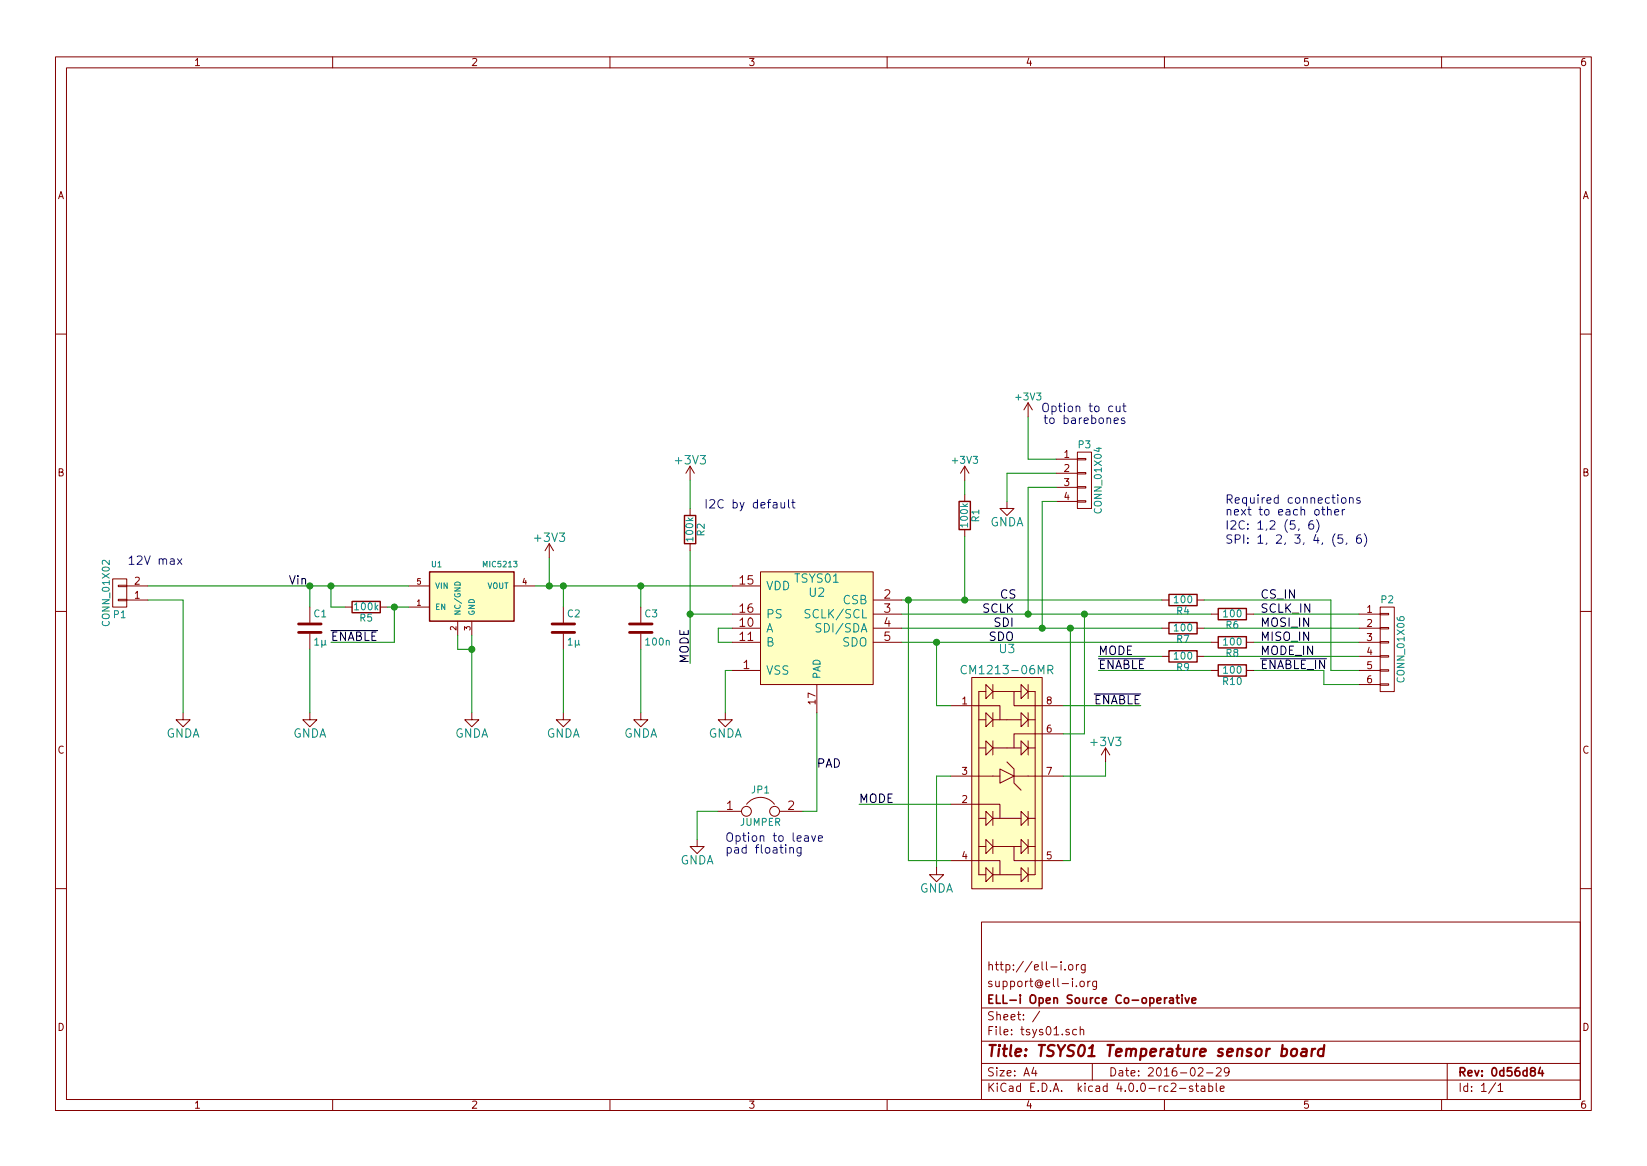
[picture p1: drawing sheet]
<svg xmlns="http://www.w3.org/2000/svg" width="297mm" height="210mm" viewBox="0 0 297 210" stroke-linecap="round" stroke-linejoin="round" font-family="sans-serif">
<g fill="none" stroke="#840000" stroke-width=".18">
<path d="M10 10.3h277v189.9h-277zM12 12.2h273v186.1h-273zM60 10.3v1.9M110 10.3v1.9M160 10.3v1.9M210 10.3v1.9M260 10.3v1.9M10 60.2h2M185.4 72.6v2.6M185.4 72.6l-.7 1.3M185.4 72.6l.8 1.3M285 60.2h2"/>
<path d="M99.1 98l-.8 1.3M99.1 98v2.6M99.1 98l.7 1.3M124.5 84.1l-.8 1.2M124.5 84.1v2.5M124.5 91.7v1.3M124.5 98v1.3M124.5 84.1l.7 1.2M174 84.1v2.5M174 89.1v1.3M174 95.5v1.3M174 84.1l-.8 1.2"/>
<path d="M174 84.1l.8 1.2M181.6 90.4v1.3h1.3l-1.3 1.3-1.3-1.3h1.3M190.5 82.8h3.8M190.5 85.3h3.8M190.5 87.9h3.8M190.5 90.4h3.8M194.3 90.3h1.5v.2h-1.5zM194.3 87.8h1.5v.2h-1.5zM194.3 85.2h1.5v.3h-1.5zM194.3 82.7h1.5v.2h-1.5zM194.3 81.5h2.5v10.2h-2.5zM10 110.3h2"/>
<path d="M20.3 104.4h2.6v5.1h-2.6zM21.3 105.5h1.6v.3h-1.6zM21.3 108.1h1.6v.2h-1.6zM22.9 105.7h3.8M22.9 108.2h3.8M55.9 109.5v2.8M55.9 114.3v2.8M62.2 109.5h1.3M68.6 109.5h1.2M73.7 109.5h3.8M73.7 105.7h3.8M82.5 112v2.5"/>
<path d="M85.1 112v2.5M92.7 105.7h3.8M101.6 109.5v2.8M101.6 114.3v2.8M115.6 109.5v2.8M115.6 114.3v2.8M132.1 105.7h5.1M132.1 110.7h5.1M132.1 113.3h5.1M132.1 115.8h5.1M137.2 103.1h20.3v20.3h-20.3zM157.5 110.7h5.1"/>
<path d="M157.5 113.3h5.1M157.5 115.8h5.1M157.5 108.2h5.1M209.5 113.3h1.3M209.5 118.4h1.3M209.5 108.2h1.3M215.9 113.3h1.3M215.9 118.4h1.3M215.9 108.2h1.3M218.4 110.7h1.3M218.4 115.8h1.3M224.8 110.7h1.3"/>
<path d="M224.8 115.8h1.3M245.1 110.7h3.8M245.1 113.3h3.8M245.1 115.8h3.8M245.1 118.4h3.8M248.9 118.2h1.5v.3h-1.5zM248.9 115.7h1.5v.2h-1.5zM248.9 113.2h1.5v.2h-1.5zM248.9 110.6h1.5v.3h-1.5zM248.9 109.5h2.6v15.2h-2.6zM285 110.3h2M33 128.5v1.3h1.3l-1.3 1.3-1.3-1.3h1.3"/>
<path d="M55.9 128.5v1.3h1.2l-1.2 1.3-1.3-1.3h1.3M85.1 128.5v1.3h1.3l-1.3 1.3-1.3-1.3h1.3M101.6 128.5v1.3h1.3l-1.3 1.3-1.3-1.3h1.3M115.6 128.5v1.3h1.2l-1.2 1.3-1.3-1.3h1.3M130.8 128.5v1.3h1.3l-1.3 1.3-1.3-1.3h1.3M132.1 120.9h5.1M147.3 123.4v5.1M171.4 127.2h8.9v2.6M171.4 139.9h8.9M175.3 122.2h12.7v38.1h-12.7zM176.5 134.9h1.3M176.5 129.8h1.3"/>
<path d="M177.8 133.6l1.3 1.3-1.3 1.2zM177.8 128.5l1.3 1.3-1.3 1.3zM177.8 123.4l1.3 1.3-1.3 1.3zM177.8 124.7h-1.3v33h1.3M179.1 134.9h5M179.1 129.8h5M179.1 124.7h5M179.1 123.4v2.6M179.1 128.5v2.6M179.1 133.6v2.5M180.3 138.7l2.6 1.2-2.6 1.3zM181.6 137.4l1.3 1.3v2.5l1.2 1.3"/>
<path d="M182.9 124.7v2.5h8.9M182.9 139.9h8.9M184.1 133.6l1.3 1.3-1.3 1.2zM184.1 128.5l1.3 1.3-1.3 1.3zM184.1 123.4l1.3 1.3-1.3 1.3zM185.4 124.7h1.3v33h-1.3M185.4 134.9h1.3M185.4 129.8h1.3M185.4 123.4v2.6M185.4 128.5v2.6M185.4 133.6v2.5M191.8 132.3h-8.9v2.6"/>
<path d="M199.4 134.9l-.8 1.2M199.4 134.9v2.5M199.4 134.9l.8 1.2M218.4 120.9h1.3M224.8 120.9h1.3M245.1 120.9h3.8M245.1 123.4h3.8M248.9 123.3h1.5v.3h-1.5zM248.9 120.8h1.5v.2h-1.5zM125.7 151.4v1.2h1.3l-1.3 1.3-1.2-1.3h1.2M129.5 146.3h4.2M134.6 145a3.2 3.2 0 0 1 5.1 0"/>
<path d="M140.6 146.3h4.2M168.9 156.5v1.2h1.3l-1.3 1.3-1.3-1.3h1.3M171.4 145h8.9v2.6M171.4 155.2h8.9v2.5M176.5 152.6h1.3M176.5 147.6h1.3M177.8 156.5l1.3 1.2-1.3 1.3zM177.8 151.4l1.3 1.2-1.3 1.3zM177.8 146.3l1.3 1.3-1.3 1.2zM179.1 157.7h5M179.1 152.6h5M179.1 147.6h5"/>
<path d="M179.1 146.3v2.5M179.1 151.4v2.5M179.1 156.5v2.5M182.9 152.6v2.6h8.9M184.1 156.5l1.3 1.2-1.3 1.3zM184.1 151.4l1.3 1.2-1.3 1.3zM184.1 146.3l1.3 1.3-1.3 1.2zM185.4 152.6h1.3M185.4 147.6h1.3M185.4 146.3v2.5M185.4 151.4v2.5M185.4 156.5v2.5"/>
<path d="M10 160.2h2M177 166.3h108v32h-108zM191.4 173.4v.2M191.4 173.9v1M192.1 174.8v.1M192.8 174.1l.2-.2 .4 .2 .1 .5-.1 .2-.4 .1-.2-.1zM194.1 173.9v1M194.6 173.9l-.5 .3M194.8 177.1l.2-.2 .5 .2 .1 .5-.2 .2-.4 .1-.2-.1zM195.7 173.9v1.4l-.3 .1h-.3M195.7 174l-.4-.1-.3 .3 .1 .6 .2 .1 .4-.1M196.2 176.9v1"/>
<path d="M196.6 176.9l-.4 .3M197.8 176.9l-.1 1.4-.2 .1h-.4M197.8 177l-.5-.1-.2 .3v.6l.2 .1 .5-.1M285 160.2h2M60 198.3v1.9M110 198.3v1.9M160 198.3v1.9M177 194.8h108M177 191.8h108M177 187.8h108M177 181.8h108M186.4 192.5l-.3 1h.9"/>
<path d="M186.8 193v1M187.5 182.3l-1.3 2M194.2 185.7l-.5-.1-.3 .3 .1 .6 .2 .1 .5-.1M194.8 185.7l.2-.1 .4 .1 .1 .9M194.8 185.1v1.5M197 191.8v3M210 198.3v1.9M211.2 195.5l.6-.2 .3 .5-.9 1h.9M212.7 196.3h1.2M215.1 195.9a.37 .37 0 0 0-.6 .1l.1 .3 .5 .1 .1 .1-.3 .3-.4-.1M215.6 195.8h.6M215.8 195.3v1.3l.4 .2"/>
<path d="M216.1 192.7l.6-.2 .3 .5-1 1h1M216.7 195.9h.5l.1 .9M217.3 196.2l-.5 .1-.2 .2 .2 .3 .5-.1M217.6 193.5h1.1M218 195.9l.4-.1 .3 .3-.1 .6h-.6M218 195.3v1.5M219.4 195.3v1.3l.2 .2M219.4 192.7l.6-.2 .2 .5-.9 1h.9M220.1 196.3l.7-.1-.1-.3-.4-.1-.2 .2v.7h.6M221.7 193.2l-.3 .3h-.3l-.3-.3v-.4l.2-.2 .4-.1 .2 .2a1.19 1.19 0 0 1-.2 1.2l-.4 .1M260 198.3v1.9M261 191.8v6.5"/>
<path d="M269.7 195.2l-1.2 2M270.2 195.8l.4-.5v1.5M270.2 196.8h.8"/>
<circle cx="134.6" cy="146.3" r=".89"/>
<circle cx="139.7" cy="146.3" r=".89"/>
</g>
<path d="M212.1 179.9h.6M212.3 179.4v1.3l.4 .2M213.2 179.4v.2M213.2 179.9v1M213.7 179.9l.4 1 .4-1M211 180h.6v.9M211.6 180.3l-.5 .1-.2 .2 .2 .3 .5-.1M215 180.4l.7-.1-.1-.3-.4-.1-.2 .2v.7h.6M277.8 192.5l-.4 1h1M278.2 193v1" fill="none" stroke="#840000" stroke-width=".3"/>
<path d="M233 189.3a.51 .51 0 0 1 .5-.2 .51 .51 0 0 1 .4 .4v.6a.54 .54 0 0 1-.6 .4 .54 .54 0 0 1-.5-.4zM234.8 189.2h.8v1.2M235.7 189.6l-.8 .1a.4 .4 0 0 0-.3 .3 .4 .4 0 0 0 .3 .4l.7-.1M236.7 189.1l-.2 1.3M237.2 189.1a.54 .54 0 0 0-.6 .4M238.8 189.2a.7 .7 0 0 0-1.1 .3v.8l.3 .1 .6-.1M238.8 188.4l-.2 2" fill="none" stroke="#840000" stroke-width=".41"/>
<g fill="#ffffc2" stroke="#ffffc2" stroke-width=".18">
<path d="M77.5 103.1h15.2v8.9h-15.2z"/>
<path d="M175.3 122.2h12.7v38.1h-12.7z"/>
<path d="M137.2 103.1h20.3v20.3h-20.3z"/>
</g>
<path d="M123.4 93h2.1v5h-2.1zM173 90.4h2v5.1h-2zM63.5 108.5h5.1v2h-5.1zM77.5 103.1h15.2v8.9h-15.2zM210.8 107.2h5.1v2h-5.1zM210.8 112.3h5.1v2h-5.1zM210.8 117.3h5.1v2.1h-5.1zM219.7 109.7h5.1v2.1h-5.1zM219.7 114.8h5.1v2h-5.1zM219.7 119.9h5.1v2h-5.1z" fill="none" stroke="#840000" stroke-width=".25"/>
<path d="M82 105.1a.55 .55 0 0 1 .7-.1 .55 .55 0 0 1 .3 .5h-1zM146.1 110a.62 .62 0 0 0-.8 .1v.4l.7 .3v.5a.62 .62 0 0 1-.8 0M148.1 112.5a.62 .62 0 0 0-.9 .1v.4l.8 .4v.4a.62 .62 0 0 1-.8 .1M174.3 120.1a.62 .62 0 0 0-.8 0 .62 .62 0 0 0-.2 .7 .58 .58 0 0 0 .3 .6 .58 .58 0 0 0 .7 0M189 120.8l.7-.1 .2-.2-.1-.4-.2-.1h-.6v1.5M189.4 120.8l.5 .7" fill="none" stroke="#008484" stroke-width=".18"/>
<g fill="none" stroke="#0000c2" stroke-width=".18">
<path d="M188.1 72.9a.5 .5 0 0 1 .6-.2 .5 .5 0 0 1 .4 .5l-.1 .8a.53 .53 0 0 1-.6 .2 .53 .53 0 0 1-.3-.5zM188.3 75.4h.6M188.5 74.8v1.4l.4 .2M202.5 73.2h.6M202.7 72.7v1.3l.4 .2M140.8 90.6v.8a.38 .38 0 0 0 .7 .1M141.5 90.6v1M142.2 90.1v1.3l.2 .2M142.8 90.6h.6M143 90.1v1.3l.4 .2M236.8 93.9a.62 .62 0 0 0-.8 .7v.5l.2 .2 .4 .1 .3-.3v-.3l-.3-.3h-.3l-.3 .3M237.4 93.7a1.75 1.75 0 0 1 0 2.3"/>
<path d="M238.6 91.4v1.3l.3 .2M239.4 92l.1-.1a.36 .36 0 0 1 .6 .2v.8M239.4 91.4v1.5M240.7 92.4l.8-.2-.1-.3h-.5l-.2 .2 .1 .7h.6M240.8 96.2a1.75 1.75 0 0 0 0 2.3M242 89.9l.2-.2 .5 .2v.6l-.1 .2h-.4l-.2-.1zM242.1 91.9v1M242.1 96.4h-.7l-.1 .8 .2-.2 .5 .1 .2 .2v.4l-.3 .3-.6-.2M242.5 91.9h-.3l-.1 .3M242.9 97.9l-.2 .3M243.4 89.9l.1-.1a.36 .36 0 0 1 .5 .2v.7M243.4 89.7v1"/>
<path d="M245.3 89.8l-.4-.1-.2 .3 .1 .2 .5 .1v.4h-.6M245.4 96.4a.62 .62 0 0 0-.7 .7v.6l.1 .2 .4 .1 .3-.3v-.4l-.3-.3h-.2l-.3 .3M246 96.2a1.75 1.75 0 0 1 0 2.3M23.3 100.7l.4-.5v1.6M23.3 101.8h.9M142.4 153l.1-.1a.36 .36 0 0 1 .6 .2v.7M142.4 152.8v1M144.5 152.8v1.3l-.3 .3-.4-.1M144.5 152.9l-.5-.1-.3 .3v.5l.2 .2h.6M145.1 150.8h.6l.1 .9M145.8 151l-.5 .1a.3 .3 0 0 0-.2 .3 .3 .3 0 0 0 .2 .3l.5-.1M146.4 150.7l.3 1 .4-1"/>
<path d="M147.6 151.2l.7-.2v-.2l-.5-.1-.2 .2 .1 .7h.6"/>
</g>
<path d="M53.8 114h4.1M53.8 112.5h4.1M99.6 114h4M99.6 112.5h4M113.5 114h4.1M113.5 112.5h4.1" fill="none" stroke="#840000" stroke-width=".51"/>
<path d="M59.7 113.7h8.4M198.1 118.8h8.4M227.3 118.8h11.9M197.3 125.1h8.4" fill="none" stroke="#000" stroke-width=".18"/>
<g fill="none" stroke="#008400" stroke-width=".18">
<path d="M185.4 75.2v7.6h5.1M124.5 86.6v5.1M124.5 99.3v20.3M174 86.6v2.5M174 96.8v11.4M190.5 90.4h-2.5v22.9M190.5 87.9h-5.1v22.8M190.5 85.3h-8.9v5.1M26.7 108.2h6.3v20.3M26.7 105.7h47M55.9 105.7v3.8M55.9 117.1v11.4"/>
<path d="M59.7 105.7v3.8h2.5M69.8 109.5h3.9M71.1 109.5v6.3h-11.4M82.5 114.5v2.6h2.6M85.1 114.5v14M96.5 105.7h35.6M99.1 100.6v5.1M101.6 105.7v3.8M101.6 117.1v11.4M115.6 105.7v3.8M115.6 117.1v11.4M124.5 110.7h7.6"/>
<path d="M132.1 113.3h-2.6v2.5h2.6M162.6 115.8h55.8M162.6 113.3h46.9M162.6 108.2h46.9M162.6 110.7h55.8M163.8 108.2v47h7.6M168.9 115.8v11.4h2.5M193 113.3v41.9h-1.2M195.6 110.7v21.6h-3.8M198.1 118.4h11.4M217.2 113.3h27.9M217.2 108.2h22.8v12.7h5.1"/>
<path d="M217.2 118.4h27.9M226.1 115.8h19M226.1 110.7h19M132.1 120.9h-1.3v7.6M147.3 128.5v17.8h-2.5M171.4 139.9h-2.5v16.6M191.8 127.2h13.9M198.1 120.9h20.3M199.4 137.4v2.5h-7.6M226.1 120.9h12.7v2.5h6.3M129.5 146.3h-3.8v5.1M154.9 145h16.5"/>
</g>
<g fill="#008400" stroke="#008400" stroke-width=".25">
<circle cx="55.9" cy="105.7" r=".51"/>
<circle cx="101.6" cy="105.7" r=".51"/>
<circle cx="115.6" cy="105.7" r=".51"/>
<circle cx="99.1" cy="105.7" r=".51"/>
<circle cx="85.1" cy="117.1" r=".51"/>
<circle cx="124.5" cy="110.7" r=".51"/>
<circle cx="59.7" cy="105.7" r=".51"/>
<circle cx="71.1" cy="109.5" r=".51"/>
<circle cx="174" cy="108.2" r=".51"/>
<circle cx="188" cy="113.3" r=".51"/>
<circle cx="185.4" cy="110.7" r=".51"/>
<circle cx="195.6" cy="110.7" r=".51"/>
<circle cx="163.8" cy="108.2" r=".51"/>
<circle cx="168.9" cy="115.8" r=".51"/>
<circle cx="193" cy="113.3" r=".51"/>
</g>
<text font-size="2.8" fill="#840000" x="178" y="190.5">Title: TSYS01 Temperature sensor board</text>
<g font-size="2.1" fill="#0000c2">
<text x="189.9" y="76.4">to barebones</text>
<text x="190" y="74.3">Option to cut</text>
<text x="127" y="91.7">I2C by default</text>
<text x="221" y="90.8">Required connections</text>
<text x="221" y="93">next to each other</text>
<text x="221" y="95.5">I2C: 1,2 (5, 6)</text>
<text x="24.4" y="101.8">12V max</text>
<text x="221" y="98">SPI: 1, 2, 3, 4, (5, 6)</text>
<text x="130.8" y="151.8">Option to leave</text>
<text x="130.8" y="153.9">pad floating</text>
</g>
<g font-size="2.1" fill="#008484">
<text x="122" y="83.7">+3V3</text>
<text x="178.5" y="94.9">GNDA</text>
<text x="96.6" y="97.7">+3V3</text>
<text x="138.2" y="106.4">VDD</text>
<text x="143.4" y="105.1">TSYS01</text>
<text x="146" y="107.6">U2</text>
<text x="138.2" y="111.5">PS</text>
<text x="145.8" y="111.5">SCLK/SCL</text>
<text x="152" y="109">CSB</text>
<text x="138.2" y="114">A</text>
<text x="138.2" y="116.6">B</text>
<text x="147.9" y="114">SDI/SDA</text>
<text x="151.9" y="116.6">SDO</text>
<text x="180.3" y="117.8">U3</text>
<text x="138.2" y="121.7">VSS</text>
<text x="174.4" y="121.6">CM1213-06MR</text>
<text x="29.9" y="133">GNDA</text>
<text x="52.8" y="133">GNDA</text>
<text x="82" y="133">GNDA</text>
<text x="98.5" y="133">GNDA</text>
<text x="112.4" y="133">GNDA</text>
<text x="127.7" y="133">GNDA</text>
<text x="196.9" y="134.5">+3V3</text>
<text x="122.6" y="155.9">GNDA</text>
<text x="165.8" y="161">GNDA</text>
</g>
<g font-size="2.1">
<text x="52.1" y="105.4">Vin</text>
<text x="180.3" y="107.9">CS</text>
<text x="227.3" y="107.9">CS_IN</text>
<text x="177.1" y="110.5">SCLK</text>
<text x="179.3" y="113">SDI</text>
<text x="227.3" y="110.5">SCLK_IN</text>
<text x="227.3" y="113">MOSI_IN</text>
<text x="59.7" y="115.6">ENABLE</text>
<text x="124.2" y="119.6" transform="rotate(-90 124.2 119.6)">MODE</text>
<text x="178.3" y="115.6">SDO</text>
<text x="198.1" y="118.1">MODE</text>
<text x="227.3" y="115.6">MISO_IN</text>
<text x="227.3" y="118.1">MODE_IN</text>
<text x="198.1" y="120.6">ENABLE</text>
<text x="227.3" y="120.6">ENABLE_IN</text>
<text x="197" y="127">ENABLE</text>
<text x="147.3" y="138.4">PAD</text>
<text x="154.9" y="144.8">MODE</text>
</g>
<g font-size="2.1" fill="#840000">
<text x="133.5" y="105.4">15</text>
<text x="159.4" y="107.9">2</text>
<text x="133.5" y="113">10</text>
<text x="133.5" y="110.5">16</text>
<text x="159.4" y="110.5">3</text>
<text x="159.4" y="113">4</text>
<text x="133.5" y="115.6">11</text>
<text x="159.4" y="115.6">5</text>
<text x="134" y="120.6">1</text>
<text x="131" y="146">1</text>
<text x="142.1" y="146">2</text>
<text x="178" y="178">support@ell-i.org</text>
<text x="178" y="175">http://ell-i.org</text>
<text x="178" y="184">Sheet: /</text>
<text x="178" y="181">ELL-i Open Source Co-operative</text>
<text x="178" y="186.7">File: tsys01.sch</text>
<text x="178" y="196.9">KiCad E.D.A. kicad 4.0.0-rc2-stable</text>
<text x="178" y="194.1">Size: A4</text>
<text x="200" y="194.1">Date: 2016-02-29</text>
<text x="263" y="194.1">Rev: 0d56d84</text>
<text x="263" y="196.9">Id: 1/1</text>
</g>
<g font-size="1.8" fill="#840000">
<text x="35" y="11.9">1</text>
<text x="85" y="11.9">2</text>
<text x="135" y="11.9">3</text>
<text x="185" y="11.9">4</text>
<text x="235" y="11.9">5</text>
<text x="285" y="11.9">6</text>
<text x="10.4" y="35.9">A</text>
<text x="285.4" y="35.9">A</text>
<text x="191.9" y="82.5">1</text>
<text x="10.4" y="85.9">B</text>
<text x="191.9" y="85.1">2</text>
<text x="191.9" y="87.6">3</text>
<text x="285.4" y="85.9">B</text>
<text x="191.9" y="90.2">4</text>
<text x="24.3" y="107.9">1</text>
<text x="24.3" y="105.4">2</text>
<text x="246.5" y="110.5">1</text>
<text x="246.5" y="113">2</text>
<text x="246.5" y="115.6">3</text>
<text x="246.5" y="118.1">4</text>
<text x="246.5" y="120.6">5</text>
<text x="246.5" y="123.2">6</text>
<text x="147.1" y="126.9" transform="rotate(-90 147.1 126.9)">17</text>
<text x="173.5" y="127">1</text>
<text x="188.7" y="127">8</text>
<text x="10.4" y="135.9">C</text>
<text x="188.7" y="132.1">6</text>
<text x="285.4" y="135.9">C</text>
<text x="173.5" y="139.7">3</text>
<text x="188.7" y="139.7">7</text>
<text x="173.5" y="144.8">2</text>
<text x="173.5" y="154.9">4</text>
<text x="188.7" y="154.9">5</text>
<text x="10.4" y="185.9">D</text>
<text x="285.4" y="185.9">D</text>
<text x="35" y="199.9">1</text>
<text x="85" y="199.9">2</text>
<text x="135" y="199.9">3</text>
<text x="185" y="199.9">4</text>
<text x="235" y="199.9">5</text>
<text x="285" y="199.9">6</text>
</g>
<g font-size="1.8" fill="#008484">
<text x="183.3" y="72.2">+3V3</text>
<text x="171.9" y="83.6">+3V3</text>
<text x="194.5" y="80.8">P3</text>
<text x="174.5" y="94.9" transform="rotate(-90 174.5 94.9)">100k</text>
<text x="176.6" y="94.1" transform="rotate(-90 176.6 94.1)">R1</text>
<text x="198.7" y="92.2" transform="rotate(-90 198.7 92.2)">CONN_01X04</text>
<text x="125" y="97.5" transform="rotate(-90 125 97.5)">100k</text>
<text x="127.1" y="96.6" transform="rotate(-90 127.1 96.6)">R2</text>
<text x="19.8" y="112.6" transform="rotate(-90 19.8 112.6)">CONN_01X02</text>
<text x="20.5" y="111.4">P1</text>
<text x="56.6" y="111.3">C1</text>
<text x="64.1" y="110">100k</text>
<text x="64.9" y="112.1">R5</text>
<text x="102.4" y="111.3">C2</text>
<text x="116.3" y="111.3">C3</text>
<text x="211.9" y="108.8">100</text>
<text x="211.9" y="113.8">100</text>
<text x="212.2" y="110.8">R4</text>
<text x="220.8" y="111.3">100</text>
<text x="221.1" y="113.3">R6</text>
<text x="249.1" y="108.8">P2</text>
<text x="56.8" y="116.4">1µ</text>
<text x="102.5" y="116.4">1µ</text>
<text x="116.6" y="116.4">100n</text>
<text x="211.9" y="118.9">100</text>
<text x="212.2" y="115.9">R7</text>
<text x="220.8" y="116.4">100</text>
<text x="221.1" y="118.4">R8</text>
<text x="148" y="122.4" transform="rotate(-90 148 122.4)">PAD</text>
<text x="212.2" y="120.9">R9</text>
<text x="220.6" y="123.5">R10</text>
<text x="220.8" y="121.5">100</text>
<text x="253.3" y="122.7" transform="rotate(-90 253.3 122.7)">CONN_01X06</text>
<text x="135.6" y="143">JP1</text>
<text x="133.5" y="148.9">JUMPER</text>
</g>
<g font-size="1.4" fill="#840000">
<text x="75.2" y="105.4">5</text>
<text x="94.2" y="105.4">4</text>
<text x="75.2" y="109.2">1</text>
<text x="82.3" y="113.7" transform="rotate(-90 82.3 113.7)">2</text>
<text x="84.8" y="113.7" transform="rotate(-90 84.8 113.7)">3</text>
</g>
<g font-size="1.4" fill="#008484">
<text x="77.9" y="102.3">U1</text>
<text x="78.5" y="106.2">VIN</text>
<text x="87.3" y="102.3">MIC5213</text>
<text x="87.8" y="106.2">VOUT</text>
<text x="78.5" y="110">EN</text>
<text x="83.1" y="111" transform="rotate(-90 83.1 111)">NC/GND</text>
<text x="85.6" y="111" transform="rotate(-90 85.6 111)">GND</text>
</g>
</svg>
